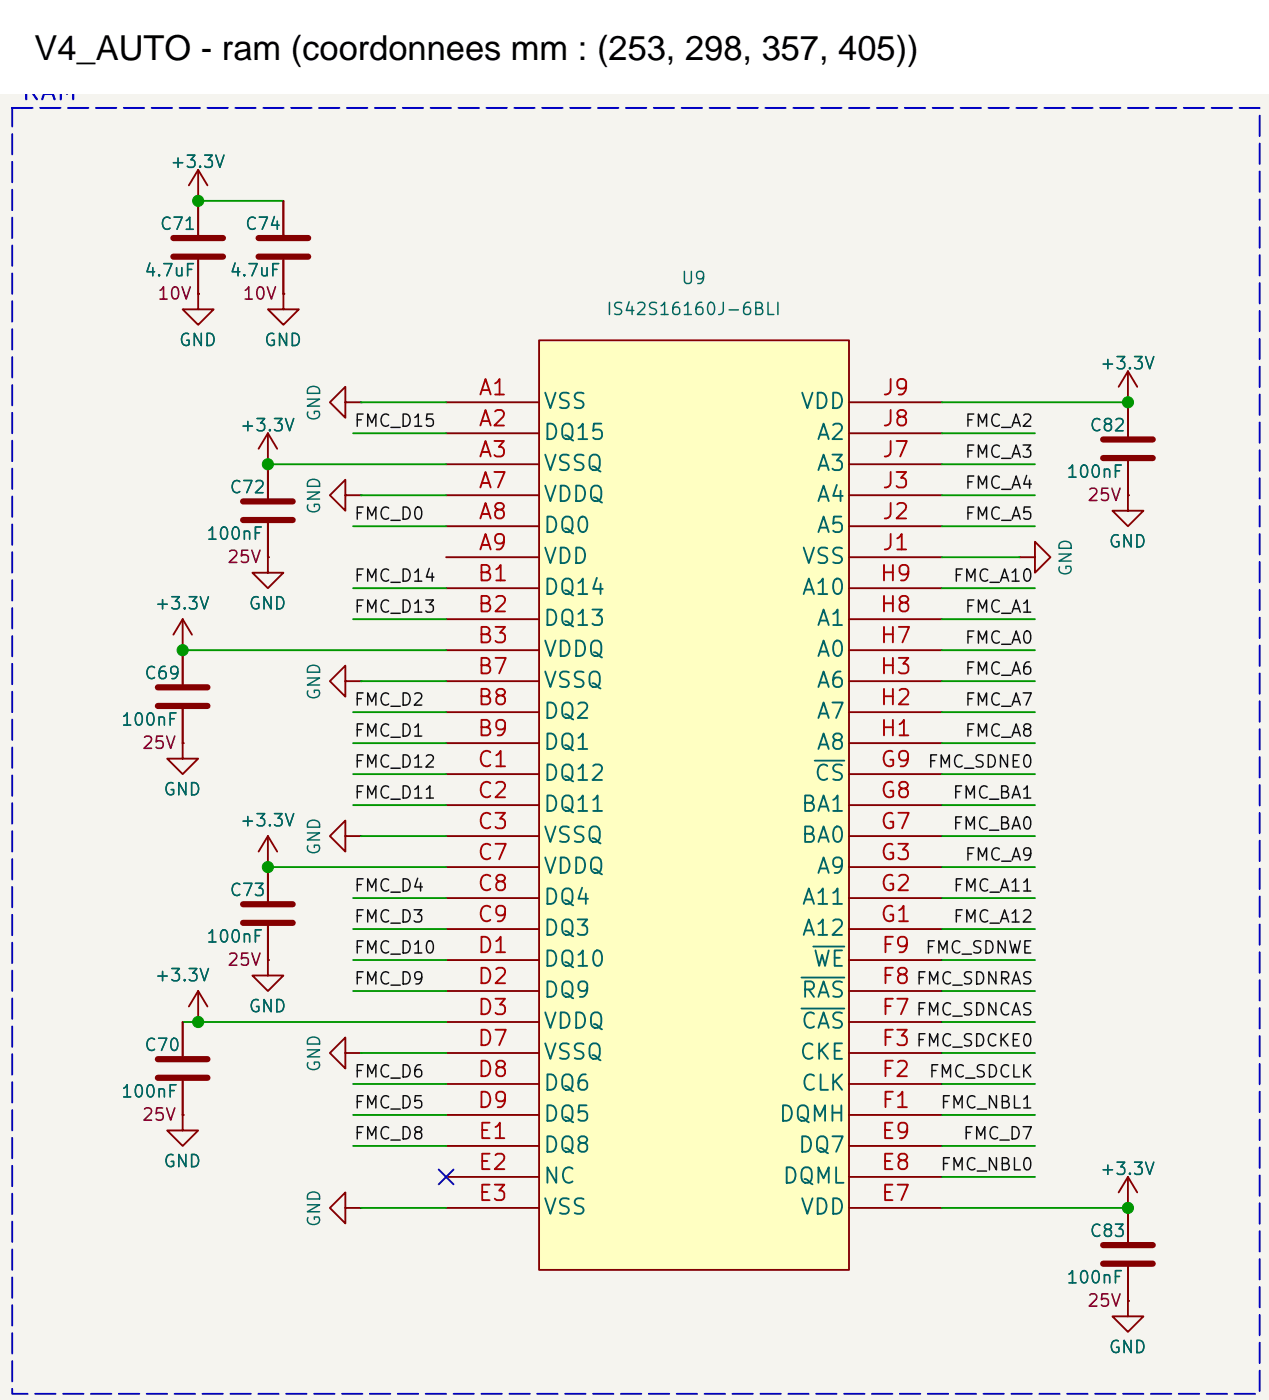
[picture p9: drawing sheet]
<svg xmlns="http://www.w3.org/2000/svg" width="104mm" height="115mm" viewBox="0 0 104 115" stroke-linecap="round" stroke-linejoin="round" font-family="sans-serif">
<path d="M0 7.7h104.1v107.1h-104.1z" fill="#f5f4ef" stroke="#f5f4ef" stroke-width=".08"/>
<g fill="none" stroke="#840000" stroke-width=".15">
<path d="M16.2 16.5h.1M16.2 13.9v5.4M16.2 13.9l-.7 1.3M16.2 13.9l.8 1.3M23.2 16.5v2.8M16.2 24.1v1.3h1.3l-1.3 1.2-1.2-1.2h1.2M16.2 24.1h.1M16.2 21.3v2.8M22 38.1h.1M22 35.5v5.4M22 35.5l-.8 1.3M22 35.5l.7 1.3"/>
<path d="M23.2 24.1v1.3h1.3l-1.3 1.2-1.2-1.2h1.2M23.2 24.1h.1M23.2 21.3v2.8M28.3 33v-1.3l-1.3 1.3 1.3 1.2v-1.2h1.3M29.6 33h.1M92.4 33h.1M92.4 30.4v5.4M92.4 37.8v2.8M92.4 30.4l-.7 1.3M92.4 30.4l.8 1.3M15 53.3h.1M15 50.8l-.8 1.2"/>
<path d="M15 50.8l.7 1.2M15 50.8v5.3M15 58.1v2.8M22 45.7v1.2h1.2l-1.2 1.3-1.3-1.3h1.3M22 45.7h.1M22 42.9v2.8M28.3 40.6v-1.3l-1.3 1.3 1.3 1.3v-1.3h1.3M28.3 55.8v-1.2l-1.3 1.2 1.3 1.3v-1.3h1.3M29.6 40.6h.1M29.6 55.8h.1M83.6 45.7h1.2v-1.3l1.3 1.3-1.3 1.2v-1.2M83.6 45.7h.1"/>
<path d="M92.4 40.6v1.3h1.3l-1.3 1.2-1.2-1.2h1.2M92.4 40.6h.1M15 60.9v1.3h1.2l-1.2 1.3-1.3-1.3h1.3M15 60.9h.1M22 78.7v1.3h1.2l-1.2 1.2-1.3-1.2h1.3M22 78.7h.1M22 71.1v2.8M22 75.9v2.8M28.3 68.5v-1.2l-1.3 1.2 1.3 1.3v-1.3h1.3M29.6 68.5h.1M15 91.4v1.3h1.2l-1.2 1.2-1.3-1.2h1.3M15 91.4h.1"/>
<path d="M15 83.8v2.8M15 88.6v2.8M16.2 83.8h.1M16.2 81.2l-.7 1.3M16.2 81.2l.8 1.3M16.2 81.2v2.6M28.3 99v-1.3l-1.3 1.3 1.3 1.3v-1.3h1.3M28.3 86.3v-1.3l-1.3 1.3 1.3 1.3v-1.3h1.3M29.6 99h.1M29.6 86.3h.1M92.4 99h.1M92.4 96.5v5.3"/>
<path d="M92.4 96.5l-.7 1.2M92.4 96.5l.8 1.2M92.4 106.6v1.3h1.3l-1.3 1.3-1.2-1.3h1.2M92.4 106.6h.1M92.4 103.8v2.8"/>
</g>
<g fill="none" stroke="#840000" stroke-width=".51">
<path d="M14.2 19.5h4.1M21.2 19.5h4.1M14.2 21h4.1M21.2 21h4.1M90.4 37.5h4.1M90.4 36h4.1M12.9 57.9h4.1M12.9 56.3h4.1M19.9 42.6h4.1M19.9 41.1h4.1M19.9 75.6h4.1M19.9 74.1h4.1"/>
<path d="M12.9 88.3h4.1M12.9 86.8h4.1M90.4 103.6h4.1M90.4 102.1h4.1"/>
</g>
<path d="M44.2 27.9h25.4v76.2h-25.4z" fill="#ffffc2"/>
<g fill="none" stroke="#840000" stroke-width=".15">
<path d="M16.2 16.5h.1M16.2 16.5v2.8M23.2 16.5v2.8M16.2 24.1h.1M16.2 21.3v2.8M22 38.1h.1M22 38.1v2.8M23.2 24.1h.1M23.2 21.3v2.8M36.6 33h7.6M36.6 35.5h7.6M36.6 38.1h7.6"/>
<path d="M44.2 27.9h25.4v76.2h-25.4zM69.6 33h7.6M69.6 35.5h7.6M69.6 38.1h7.6M92.4 33h.1M92.4 33v2.8M92.4 37.8v2.8M15 53.3h.1M15 53.3v2.8M15 58.1v2.8M22 45.7h.1M22 42.9v2.8"/>
<path d="M36.6 40.6h7.6M36.6 43.1h7.6M36.6 45.7h7.6M36.6 48.2h7.6M36.6 50.8h7.6M36.6 53.3h7.6M36.6 55.8h7.6M36.6 58.4h7.6M69.6 40.6h7.6M69.6 43.1h7.6M69.6 45.7h7.6M69.6 48.2h7.6"/>
<path d="M69.6 50.8h7.6M69.6 53.3h7.6M69.6 55.8h7.6M69.6 58.4h7.6M92.4 40.6h.1M15 60.9h.1M22 71.1h.1M22 78.7h.1M22 68.5l-.8 1.3M22 68.5l.7 1.3M22 68.5v5.4M22 75.9v2.8"/>
<path d="M36.6 60.9h7.6M36.6 63.5h7.6M36.6 66h7.6M36.6 68.5h7.6M36.6 71.1h7.6M36.6 73.6h7.6M36.6 76.2h7.6M36.6 78.7h7.6M69.6 60.9h7.6M69.6 63.5h7.6M69.6 66h7.6M69.6 68.5h7.6"/>
<path d="M69.6 71.1h7.6M69.6 73.6h7.6M69.6 76.2h7.6M69.6 78.7h7.6M15 91.4h.1M15 83.8v2.8M15 88.6v2.8M16.2 83.8h.1M36.6 81.2h7.6M36.6 83.8h7.6M36.6 86.3h7.6M36.6 88.9h7.6"/>
<path d="M36.6 91.4h7.6M36.6 93.9h7.6M36.6 96.5h7.6M36.6 99h7.6M69.6 81.2h7.6M69.6 83.8h7.6M69.6 86.3h7.6M69.6 88.9h7.6M69.6 91.4h7.6M69.6 93.9h7.6M69.6 96.5h7.6M69.6 99h7.6"/>
<path d="M92.4 99h.1M92.4 99v2.8M92.4 106.6h.1M92.4 103.8v2.8"/>
</g>
<path d="M66.6 77.6h2.6M66.8 62.4h2.4M65.7 82.7h3.5M65.7 80.1h3.5" fill="none" stroke="#006464" stroke-width=".15"/>
<g fill="none" stroke="#009600" stroke-width=".15">
<path d="M16.2 16.5h7M22 38.1h14.6M28.9 35.5h7.7M29.6 33h7M77.2 33h15.2M77.2 38.1h7.6M77.2 35.5h7.6M15 53.3h21.6M28.9 50.8h7.7M28.9 58.4h7.7M28.9 48.2h7.7M28.9 43.1h7.7"/>
<path d="M29.6 55.8h7M29.6 40.6h7M77.2 55.8h7.6M77.2 53.3h7.6M77.2 50.8h7.6M77.2 58.4h7.6M77.2 48.2h7.6M77.2 40.6h7.6M77.2 43.1h7.6M77.2 45.7h6.4M22 71.1h14.6M28.9 78.7h7.7"/>
<path d="M28.9 76.2h7.7M28.9 73.6h7.7M28.9 60.9h7.7M28.9 66h7.7M28.9 63.5h7.7M29.6 68.5h7M77.2 78.7h7.6M77.2 76.2h7.6M77.2 73.6h7.6M77.2 68.5h7.6M77.2 60.9h7.6M77.2 66h7.6"/>
<path d="M77.2 63.5h7.6M77.2 71.1h7.6M15 83.8h21.6M28.9 91.4h7.7M28.9 93.9h7.7M28.9 88.9h7.7M28.9 81.2h7.7M29.6 86.3h7M29.6 99h7M77.2 83.8h7.6M77.2 91.4h7.6M77.2 93.9h7.6"/>
<path d="M77.2 86.3h7.6M77.2 88.9h7.6M77.2 99h15.2M77.2 81.2h7.6M77.2 96.5h7.6"/>
</g>
<path d="M36 95.9l1.2 1.2M37.2 95.9l-1.2 1.2" fill="none" stroke="#000084" stroke-width=".15"/>
<path d="M1 8.8h102.2v105.5h-102.2z" fill="none" stroke="#0000c2" stroke-width=".15" stroke-dasharray="1.7 .6"/>
<g fill="#009600" stroke="#009600" stroke-width=".08">
<circle cx="16.2" cy="83.8" r=".46"/>
<circle cx="15" cy="53.3" r=".46"/>
<circle cx="22" cy="38.1" r=".46"/>
<circle cx="16.2" cy="16.5" r=".46"/>
<circle cx="22" cy="71.1" r=".46"/>
<circle cx="92.4" cy="33" r=".46"/>
<circle cx="92.4" cy="99" r=".46"/>
</g>
<text font-size="2.8" x="2.8" y="4.9">V4_AUTO - ram (coordonnees mm : (253, 298, 357, 405))</text>
<text font-size="1.5" fill="#0000c2" x="1.6" y="8.6">RAM</text>
<g font-size="1.3" fill="#a90000">
<text x="39.1" y="32.7">A1</text>
<text x="39.1" y="35.3">A2</text>
<text x="72.2" y="35.3">J8</text>
<text x="72.2" y="32.7">J9</text>
<text x="39.1" y="37.8">A3</text>
<text x="39.1" y="40.3">A7</text>
<text x="72.2" y="40.3">J3</text>
<text x="72.2" y="37.8">J7</text>
<text x="39" y="48">B1</text>
<text x="39.1" y="42.9">A8</text>
<text x="39.1" y="45.4">A9</text>
<text x="72" y="48">H9</text>
<text x="72.2" y="45.4">J1</text>
<text x="72.2" y="42.9">J2</text>
<text x="39" y="50.5">B2</text>
<text x="39" y="53">B3</text>
<text x="72" y="53">H7</text>
<text x="72" y="50.5">H8</text>
<text x="39" y="55.6">B7</text>
<text x="39" y="58.1">B8</text>
<text x="72" y="58.1">H2</text>
<text x="72" y="55.6">H3</text>
<text x="39" y="60.7">B9</text>
<text x="39" y="63.2">C1</text>
<text x="39" y="65.7">C2</text>
<text x="72" y="60.7">H1</text>
<text x="72" y="65.7">G8</text>
<text x="72" y="63.2">G9</text>
<text x="39" y="68.3">C3</text>
<text x="39" y="70.8">C7</text>
<text x="72" y="70.8">G3</text>
<text x="72" y="68.3">G7</text>
<text x="39" y="73.4">C8</text>
<text x="39" y="75.9">C9</text>
<text x="72" y="75.9">G1</text>
<text x="72" y="73.4">G2</text>
<text x="39" y="78.4">D1</text>
<text x="39" y="81">D2</text>
<text x="39" y="83.5">D3</text>
<text x="72.1" y="83.5">F7</text>
<text x="72.1" y="81">F8</text>
<text x="72.1" y="78.4">F9</text>
<text x="39" y="86.1">D7</text>
<text x="39" y="88.6">D8</text>
<text x="72.1" y="88.6">F2</text>
<text x="72.1" y="86.1">F3</text>
<text x="39" y="91.1">D9</text>
<text x="39.1" y="93.7">E1</text>
<text x="72.1" y="93.7">E9</text>
<text x="72.1" y="91.1">F1</text>
<text x="39.1" y="96.2">E2</text>
<text x="39.1" y="98.8">E3</text>
<text x="72.1" y="98.8">E7</text>
<text x="72.1" y="96.2">E8</text>
</g>
<g font-size="1.3" fill="#006464">
<text x="44.4" y="33.8">VSS</text>
<text x="65.5" y="33.8">VDD</text>
<text x="44.4" y="36.4">DQ15</text>
<text x="44.4" y="38.9">VSSQ</text>
<text x="44.4" y="41.5">VDDQ</text>
<text x="66.8" y="41.5">A4</text>
<text x="66.8" y="38.9">A3</text>
<text x="66.8" y="36.4">A2</text>
<text x="44.4" y="44">DQ0</text>
<text x="44.4" y="46.5">VDD</text>
<text x="65.6" y="46.5">VSS</text>
<text x="66.8" y="44">A5</text>
<text x="44.4" y="49.1">DQ14</text>
<text x="44.4" y="51.6">DQ13</text>
<text x="65.6" y="49.1">A10</text>
<text x="66.8" y="51.6">A1</text>
<text x="44.4" y="54.2">VDDQ</text>
<text x="44.4" y="56.7">VSSQ</text>
<text x="44.4" y="59.2">DQ2</text>
<text x="66.8" y="59.2">A7</text>
<text x="66.8" y="56.7">A6</text>
<text x="66.8" y="54.2">A0</text>
<text x="44.4" y="61.8">DQ1</text>
<text x="44.4" y="64.3">DQ12</text>
<text x="66.6" y="64.3">CS</text>
<text x="66.8" y="61.8">A8</text>
<text x="44.4" y="66.9">DQ11</text>
<text x="44.4" y="69.4">VSSQ</text>
<text x="44.4" y="71.9">VDDQ</text>
<text x="65.6" y="69.4">BA0</text>
<text x="65.6" y="66.9">BA1</text>
<text x="66.8" y="71.9">A9</text>
<text x="44.4" y="74.5">DQ4</text>
<text x="44.4" y="77">DQ3</text>
<text x="65.6" y="77">A12</text>
<text x="65.6" y="74.5">A11</text>
<text x="44.4" y="79.6">DQ10</text>
<text x="44.4" y="82.1">DQ9</text>
<text x="65.6" y="82.1">RAS</text>
<text x="66.5" y="79.6">WE</text>
<text x="44.4" y="84.6">VDDQ</text>
<text x="44.4" y="87.2">VSSQ</text>
<text x="44.4" y="89.7">DQ6</text>
<text x="65.4" y="87.2">CKE</text>
<text x="65.6" y="89.7">CLK</text>
<text x="65.6" y="84.6">CAS</text>
<text x="44.4" y="92.3">DQ5</text>
<text x="44.4" y="94.8">DQ8</text>
<text x="63.7" y="92.3">DQMH</text>
<text x="65.3" y="94.8">DQ7</text>
<text x="44.4" y="97.3">NC</text>
<text x="44.4" y="99.9">VSS</text>
<text x="64" y="97.3">DQML</text>
<text x="65.5" y="99.9">VDD</text>
</g>
<g font-size="1" fill="#006464">
<text x="13.9" y="14">+3.3V</text>
<text x="11.8" y="22.9">4.7uF</text>
<text x="13" y="19.1">C71</text>
<text x="18.7" y="22.9">4.7uF</text>
<text x="20" y="19.1">C74</text>
<text x="55.8" y="23.5">U9</text>
<text x="14.6" y="28.6">GND</text>
<text x="21.6" y="28.6">GND</text>
<text x="49.6" y="26.1">IS42S16160J-6BLI</text>
<text x="19.6" y="35.6">+3.3V</text>
<text x="26.5" y="34.6" transform="rotate(-90 26.5 34.6)">GND</text>
<text x="89.2" y="35.6">C82</text>
<text x="90.1" y="30.5">+3.3V</text>
<text x="18.7" y="40.7">C72</text>
<text x="87.3" y="39.4">100nF</text>
<text x="16.8" y="44.5">100nF</text>
<text x="26.5" y="42.2" transform="rotate(-90 26.5 42.2)">GND</text>
<text x="88.1" y="47.3" transform="rotate(-90 88.1 47.3)">GND</text>
<text x="90.8" y="45.1">GND</text>
<text x="12.6" y="50.2">+3.3V</text>
<text x="20.3" y="50.2">GND</text>
<text x="9.8" y="59.7">100nF</text>
<text x="11.8" y="55.9">C69</text>
<text x="26.5" y="57.5" transform="rotate(-90 26.5 57.5)">GND</text>
<text x="13.3" y="65.5">GND</text>
<text x="19.6" y="68">+3.3V</text>
<text x="26.5" y="70.2" transform="rotate(-90 26.5 70.2)">GND</text>
<text x="16.8" y="77.5">100nF</text>
<text x="18.7" y="73.7">C73</text>
<text x="12.6" y="80.7">+3.3V</text>
<text x="20.3" y="83.2">GND</text>
<text x="11.8" y="86.4">C70</text>
<text x="26.5" y="88" transform="rotate(-90 26.5 88)">GND</text>
<text x="9.8" y="90.2">100nF</text>
<text x="13.3" y="95.9">GND</text>
<text x="26.5" y="100.7" transform="rotate(-90 26.5 100.7)">GND</text>
<text x="89.2" y="101.6">C83</text>
<text x="90.1" y="96.6">+3.3V</text>
<text x="87.3" y="105.5">100nF</text>
<text x="90.8" y="111.2">GND</text>
</g>
<g font-size="1" fill="#840084">
<text x="12.8" y="24.8">10V</text>
<text x="19.8" y="24.8">10V</text>
<text x="89" y="41.3">25V</text>
<text x="18.5" y="46.4">25V</text>
<text x="11.6" y="61.6">25V</text>
<text x="18.5" y="79.4">25V</text>
<text x="11.6" y="92.1">25V</text>
<text x="89" y="107.4">25V</text>
</g>
<g font-size="1" fill="#0f0f0f">
<text x="28.9" y="35.2">FMC_D15</text>
<text x="79" y="35.2">FMC_A2</text>
<text x="79" y="37.8">FMC_A3</text>
<text x="79" y="40.3">FMC_A4</text>
<text x="28.9" y="42.9">FMC_D0</text>
<text x="28.9" y="47.9">FMC_D14</text>
<text x="78" y="47.9">FMC_A10</text>
<text x="79" y="42.9">FMC_A5</text>
<text x="28.9" y="50.5">FMC_D13</text>
<text x="79" y="50.5">FMC_A1</text>
<text x="79" y="53">FMC_A0</text>
<text x="28.9" y="58.1">FMC_D2</text>
<text x="79" y="58.1">FMC_A7</text>
<text x="79" y="55.6">FMC_A6</text>
<text x="28.9" y="65.7">FMC_D11</text>
<text x="28.9" y="60.6">FMC_D1</text>
<text x="28.9" y="63.2">FMC_D12</text>
<text x="75.9" y="63.2">FMC_SDNE0</text>
<text x="78" y="65.7">FMC_BA1</text>
<text x="79" y="60.6">FMC_A8</text>
<text x="78" y="68.3">FMC_BA0</text>
<text x="79" y="70.8">FMC_A9</text>
<text x="28.9" y="75.9">FMC_D3</text>
<text x="28.9" y="73.3">FMC_D4</text>
<text x="78" y="75.9">FMC_A12</text>
<text x="78" y="73.3">FMC_A11</text>
<text x="28.9" y="78.4">FMC_D10</text>
<text x="28.9" y="81">FMC_D9</text>
<text x="75" y="83.5">FMC_SDNCAS</text>
<text x="75" y="81">FMC_SDNRAS</text>
<text x="75.8" y="78.4">FMC_SDNWE</text>
<text x="28.9" y="88.6">FMC_D6</text>
<text x="75" y="86">FMC_SDCKE0</text>
<text x="76" y="88.6">FMC_SDCLK</text>
<text x="28.9" y="91.1">FMC_D5</text>
<text x="28.9" y="93.7">FMC_D8</text>
<text x="77" y="91.1">FMC_NBL1</text>
<text x="78.8" y="93.7">FMC_D7</text>
<text x="77" y="96.2">FMC_NBL0</text>
</g>
</svg>
